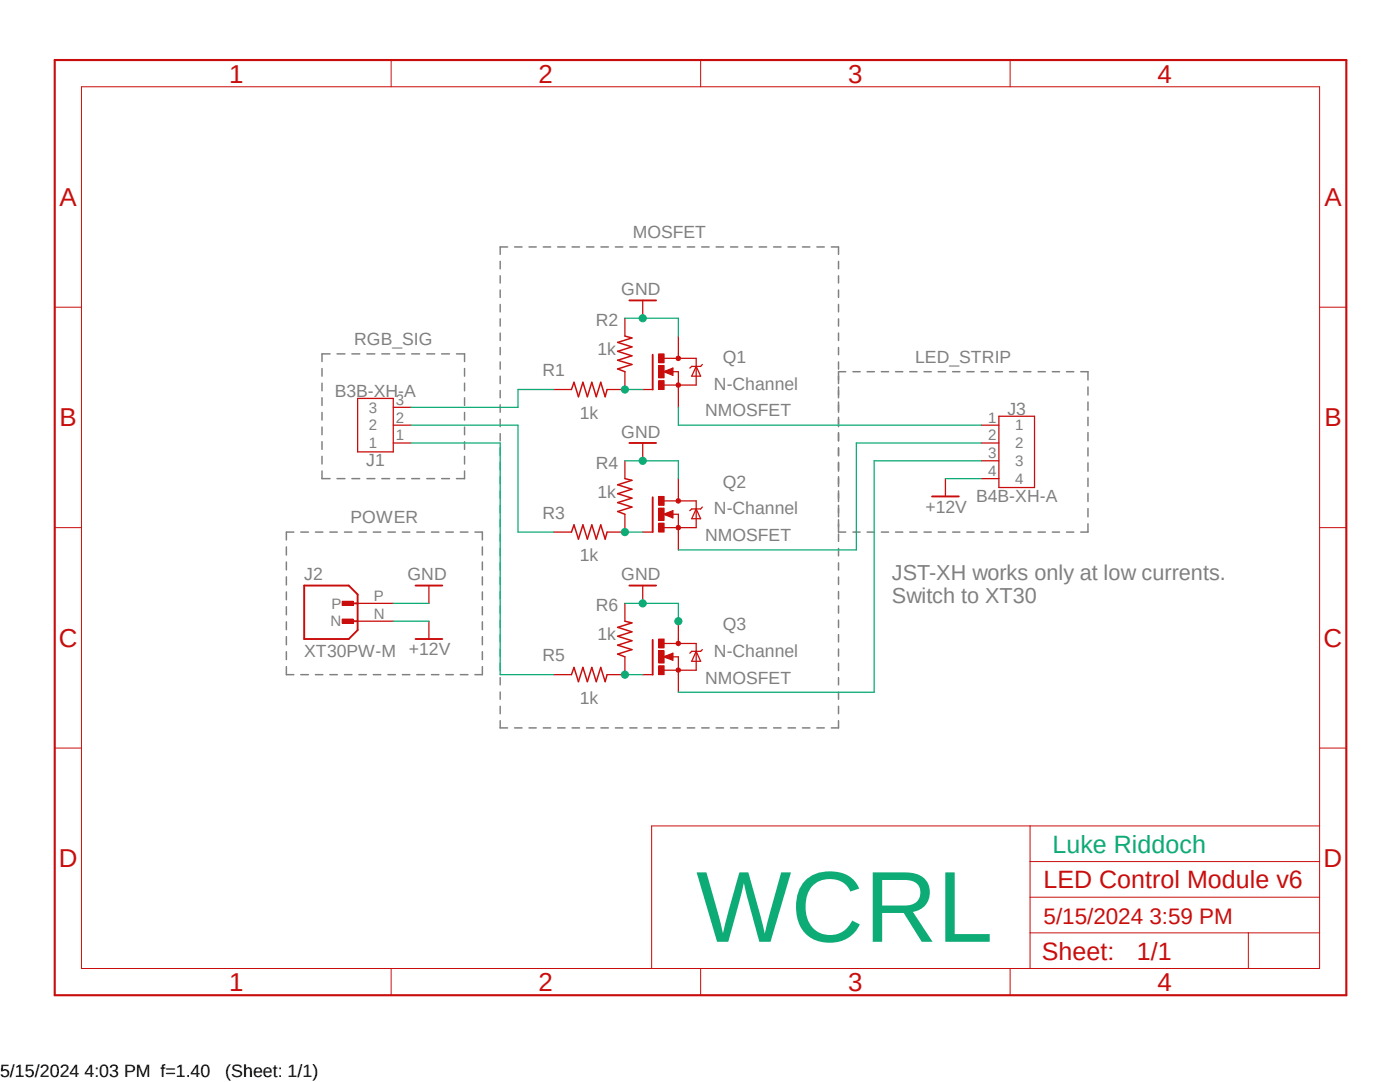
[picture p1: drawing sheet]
<svg xmlns="http://www.w3.org/2000/svg" width="279mm" height="216mm" viewBox="0 0 279 216" stroke-linecap="round" stroke-linejoin="round" font-family="sans-serif">
<path d="M10.2 11.5l259 187.8M269.2 11.5l-259 187.8" fill="none" stroke="#fff" stroke-width=".2"/>
<g fill="none" stroke="#808080" stroke-width=".3">
<path d="M99.8 52.2v1.4M99.8 55v1.5M99.8 57.9v1.5M101.3 49.3h-1.5v1.5M102.7 49.3h1.5M105.6 49.3h1.4M108.4 49.3h1.5M111.3 49.3h1.5M114.2 49.3h1.5M117.1 49.3h1.4M119.9 49.3h1.5M122.8 49.3h1.5"/>
<path d="M125.7 49.3h1.4M128.5 49.3h1.5M131.4 49.3h1.5M134.3 49.3h1.5M137.2 49.3h1.4M140 49.3h1.5M142.9 49.3h1.5M145.8 49.3h1.4M148.6 49.3h1.5M151.5 49.3h1.5M154.4 49.3h1.5M157.3 49.3h1.4"/>
<path d="M160.1 49.3h1.5M163 49.3h1.5M165.9 49.3h1.4v1.5M167.3 52.2v1.4M167.3 55v1.5M167.3 57.9v1.5M64.3 73.5v1.6M64.3 76.5v1.5M64.3 79.4v1.5M65.9 70.6h-1.6v1.5M67.3 70.6h1.5M70.2 70.6h1.6"/>
<path d="M73.2 70.6h1.6M76.2 70.6h1.6M79.2 70.6h1.6M82.2 70.6h1.5M85.2 70.6h1.5M88.1 70.6h1.6M91.1 70.6h1.6v1.5M92.7 73.5v1.6M92.7 76.5v1.5M92.7 79.4v1.5M99.8 60.7v1.5M99.8 63.6v1.5"/>
<path d="M99.8 66.5v1.4M99.8 69.3v1.5M99.8 72.2v1.5M99.8 75.1v1.4M99.8 77.9v1.5M167.3 60.7v1.5M167.3 63.6v1.5M167.3 66.5v1.4M167.3 69.3v1.5M167.3 72.2v1.5M167.3 77.2v2.2M168.8 74.2h-1.5v2.3"/>
<path d="M170.2 74.2h1.5M173.1 74.2h1.4M175.9 74.2h1.4M178.7 74.2h1.5M181.6 74.2h1.4M184.4 74.2h1.4M187.2 74.2h1.5M190.1 74.2h1.5M193 74.2h1.4M195.8 74.2h1.4M198.6 74.2h1.5M201.5 74.2h1.4"/>
<path d="M204.3 74.2h1.4M207.2 74.2h1.4M210 74.2h1.5M212.9 74.2h1.4M215.7 74.2h1.4v1.6M217.1 77.2v1.6M64.3 82.3v1.5M64.3 85.2v1.5M64.3 88.1v1.6M64.3 91.1v1.5M64.3 94v1.5h1.6M67.3 95.5h1.5"/>
<path d="M70.2 95.5h1.6M73.2 95.5h1.6M76.2 95.5h1.6M79.2 95.5h1.6M82.2 95.5h1.5M85.2 95.5h1.5M88.1 95.5h1.6M92.7 82.3v1.5M92.7 85.2v1.5M92.7 88.1v1.6M92.7 91.1v1.5M92.7 94v1.5h-1.6"/>
<path d="M99.8 80.8v1.5M99.8 83.7v1.4M99.8 86.5v1.5M99.8 89.4v1.4M99.8 92.2v1.5M99.8 95.1v1.5M99.8 98v1.4M167.3 80.2v2.1M167.3 83.3v1.8M167.3 86.3v1.7M167.3 89.4v1.6M167.3 92.2v1.8"/>
<path d="M167.3 95.1v2M167.3 98v2.1M217.1 80.2v1.7M217.1 83.3v1.6M217.1 86.3v1.7M217.1 89.4v1.6M217.1 92.4v1.6M217.1 95.4v1.7M217.1 98.5v1.6M57.1 109.1v1.6M57.1 112.1v1.6M57.1 115.1v1.6"/>
<path d="M57.1 118.1v1.6M58.6 106.2h-1.5v1.5M60 106.2h1.6M62.9 106.2h1.5M65.8 106.2h1.5M68.7 106.2h1.5M71.6 106.2h1.5M74.5 106.2h1.5M77.4 106.2h1.5M80.3 106.2h1.5M83.2 106.2h1.5M86.1 106.2h1.5"/>
<path d="M89 106.2h1.5M91.9 106.2h1.5M94.8 106.2h1.5v1.5M96.3 109.1v1.6M96.3 112.1v1.6M96.3 115.1v1.6M96.3 118.1v1.6M99.8 100.8v1.5M99.8 103.7v1.5M99.8 106.6v1.4M99.8 109.4v1.5M99.8 112.3v1.4"/>
<path d="M99.8 115.1v1.5M99.8 118v1.5M167.3 100.8v2.3M167.3 103.7v2.5h1.5M167.3 106.6v1.4M167.3 109.4v1.5M167.3 112.3v1.4M167.3 115.1v1.5M167.3 118v1.5M170.2 106.2h1.5M173.1 106.2h1.4M175.9 106.2h1.4"/>
<path d="M178.7 106.2h1.5M181.6 106.2h1.4M184.4 106.2h1.4M187.2 106.2h1.5M190.1 106.2h1.5M193 106.2h1.4M195.8 106.2h1.4M198.6 106.2h1.5M201.5 106.2h1.4M204.3 106.2h1.4M207.2 106.2h1.4M210 106.2h1.5"/>
<path d="M212.9 106.2h1.4M217.1 104.5v1.7h-1.4M217.1 101.5v1.6M57.1 121.1v1.6M57.1 124.1v1.5M57.1 127v1.7M57.1 130v1.6M57.1 133v1.6h1.5M60 134.6h1.6M62.9 134.6h1.5M65.8 134.6h1.5M68.7 134.6h1.5"/>
<path d="M71.6 134.6h1.5M74.5 134.6h1.5M77.4 134.6h1.5M80.3 134.6h1.5M83.2 134.6h1.5M86.1 134.6h1.5M89 134.6h1.5M91.9 134.6h1.5M96.3 121.1v1.6M96.3 124.1v1.5M96.3 127v1.7M96.3 130v1.6"/>
<path d="M96.3 133v1.6h-1.5M99.8 120.9v1.4M99.8 123.7v1.5M99.8 126.6v1.5M99.8 129.5v1.4M99.8 132.3v1.5M99.8 135.2v1.5M99.8 138.1v1.4M167.3 120.9v1.4M167.3 123.7v1.5M167.3 126.6v1.5M167.3 129.5v1.4"/>
<path d="M167.3 132.3v1.5M167.3 135.2v1.5M167.3 138.1v1.4M99.8 140.9v1.5M99.8 143.8v1.4h1.5M102.7 145.2h1.5M105.6 145.2h1.4M108.4 145.2h1.5M111.3 145.2h1.5M114.2 145.2h1.5M117.1 145.2h1.4M119.9 145.2h1.5"/>
<path d="M122.8 145.2h1.5M125.7 145.2h1.4M128.5 145.2h1.5M131.4 145.2h1.5M134.3 145.2h1.5M137.2 145.2h1.4M140 145.2h1.5M142.9 145.2h1.5M145.8 145.2h1.4M148.6 145.2h1.5M151.5 145.2h1.5M154.4 145.2h1.5"/>
<path d="M157.3 145.2h1.4M160.1 145.2h1.5M163 145.2h1.5M167.3 140.9v1.5M167.3 143.8v1.4h-1.4"/>
</g>
<path d="M130.3 70.8v6.9" fill="none" stroke="#c90d0c" stroke-width=".38"/>
<path d="M128.3 77.7h2M132.5 74.2l1.8-.8v1.5zM132.5 71.5h6.4v5.3h-6.4M134.1 74.2h1.3v3.5M135.4 70.6v.9M138.9 73.1l.9 2h-1.8zM140.2 72.7l-.4 .4h-1.8l-.3 .3" fill="none" stroke="#c90d0c" stroke-width=".25"/>
<path d="M134.1 73.8l-1.2 .4 1.2 .3v-.3h-.3" fill="none" stroke="#c90d0c" stroke-width=".47"/>
<path d="M135 76.5l.4-.1 .3 .1 .1 .3-.1 .4-.3 .1-.4-.1-.1-.4z" fill-rule="evenodd" fill="#c90d0c"/>
<path d="M135 76.5l.4-.1 .3 .1 .1 .3-.1 .4-.3 .1-.4-.1-.1-.4z" fill="none" stroke="#c90d0c" stroke-width=".2"/>
<path d="M135 71.2l.4-.2 .3 .2 .1 .3-.1 .3-.3 .2-.4-.2-.1-.3z" fill-rule="evenodd" fill="#c90d0c"/>
<path d="M135 71.2l.4-.2 .3 .2 .1 .3-.1 .3-.3 .2-.4-.2-.1-.3z" fill="none" stroke="#c90d0c" stroke-width=".2"/>
<path d="M131.4 75.9h1.1v1.8h-1.1z" fill-rule="evenodd" fill="#c90d0c"/>
<path d="M131.4 75.9h1.1v1.8h-1.1z" fill="none" stroke="#c90d0c" stroke-width=".2"/>
<path d="M131.4 70.6h1.1v1.8h-1.1z" fill-rule="evenodd" fill="#c90d0c"/>
<path d="M131.4 70.6h1.1v1.8h-1.1z" fill="none" stroke="#c90d0c" stroke-width=".2"/>
<path d="M131.4 72.9h1.1v2.5h-1.1z" fill-rule="evenodd" fill="#c90d0c"/>
<path d="M131.4 72.9h1.1v2.5h-1.1z" fill="none" stroke="#c90d0c" stroke-width=".2"/>
<path d="M71.4 79.5h7.1v10.7h-7.1zM110.5 77.7h3.5M124.7 74.2v3.5h-3.5M124.7 63.5v3.6M135.4 67.1v3.5M135.4 77.7v3.6M78.5 88.4h3.5M78.5 84.8h3.5M78.5 81.3h3.5" fill="none" stroke="#c90d0c" stroke-width=".25"/>
<path d="M114 77.7l.6-1.4 .8 2.9 .9-2.9 .9 2.9 .9-2.9 .9 2.9 .9-2.9 .9 2.9 .4-1.5M124.7 67.1l1.4 .3-2.8 .9 2.8 .9-2.8 .9 2.8 .9-2.8 .9 2.8 .8-2.8 .9 1.4 .6" fill="none" stroke="#c90d0c" stroke-width=".3"/>
<path d="M60.7 116.8h8.9l1.8 1.8v7.1l-1.8 1.8h-8.9zM68.7 120.4h2.7" fill="none" stroke="#c90d0c" stroke-width=".38"/>
<path d="M68.3 120h2.2v.8h-2.2z" fill-rule="evenodd" fill="#c90d0c"/>
<path d="M68.3 120h2.2v.8h-2.2z" fill="none" stroke="#c90d0c" stroke-width=".2"/>
<path d="M68.7 124h2.7" fill="none" stroke="#c90d0c" stroke-width=".38"/>
<path d="M68.3 123.5h2.2v.9h-2.2z" fill-rule="evenodd" fill="#c90d0c"/>
<path d="M68.3 123.5h2.2v.9h-2.2z" fill="none" stroke="#c90d0c" stroke-width=".2"/>
<g fill="none" stroke="#c90d0c" stroke-width=".25">
<path d="M132.5 99.9h6.4v5.4h-6.4M135.4 99.1v.8M195.8 84.8h3.5M195.8 88.4h3.5M195.8 91.9h3.5M195.8 95.5h3.5M199.3 83.1h7.2v14.2h-7.2zM128.3 106.2h2M132.5 102.6l1.8-.7v1.4zM134.1 102.6h1.3v3.6M138.9 101.6l.9 1.9h-1.8zM140.2 101.2l-.4 .4h-1.8l-.3 .3"/>
<path d="M71.4 120.4h7.1M71.4 124h7.1"/>
</g>
<path d="M130.3 99.2v7" fill="none" stroke="#c90d0c" stroke-width=".38"/>
<path d="M134.1 102.2l-1.2 .4 1.2 .4v-.4h-.3" fill="none" stroke="#c90d0c" stroke-width=".47"/>
<path d="M135 104.9l.4-.1 .3 .1 .1 .4-.1 .3-.3 .1-.4-.1-.1-.3z" fill-rule="evenodd" fill="#c90d0c"/>
<path d="M135 104.9l.4-.1 .3 .1 .1 .4-.1 .3-.3 .1-.4-.1-.1-.3z" fill="none" stroke="#c90d0c" stroke-width=".2"/>
<path d="M135 99.6l.4-.1 .3 .1 .1 .3-.1 .4-.3 .1-.4-.1-.1-.4z" fill-rule="evenodd" fill="#c90d0c"/>
<path d="M135 99.6l.4-.1 .3 .1 .1 .3-.1 .4-.3 .1-.4-.1-.1-.4z" fill="none" stroke="#c90d0c" stroke-width=".2"/>
<path d="M131.4 104.4h1.1v1.8h-1.1z" fill-rule="evenodd" fill="#c90d0c"/>
<path d="M131.4 104.4h1.1v1.8h-1.1z" fill="none" stroke="#c90d0c" stroke-width=".2"/>
<path d="M131.4 99.1h1.1v1.7h-1.1z" fill-rule="evenodd" fill="#c90d0c"/>
<path d="M131.4 99.1h1.1v1.7h-1.1z" fill="none" stroke="#c90d0c" stroke-width=".2"/>
<path d="M131.4 101.4h1.1v2.4h-1.1z" fill-rule="evenodd" fill="#c90d0c"/>
<path d="M131.4 101.4h1.1v2.4h-1.1z" fill="none" stroke="#c90d0c" stroke-width=".2"/>
<path d="M124.7 91.9v3.6M135.4 95.5v3.6M110.5 106.2h3.5M124.7 102.6v3.6h-3.5M135.4 106.2v3.5M128.3 134.6h2M132.5 131.1l1.8-.8v1.4zM132.5 128.4h6.4v5.3h-6.4M134.1 131.1h1.3v3.5M135.4 127.5v.9M138.9 130l.9 2h-1.8zM140.2 129.6l-.4 .4h-1.8l-.3 .3" fill="none" stroke="#c90d0c" stroke-width=".25"/>
<path d="M124.7 95.5l1.4 .3-2.8 .9 2.8 .9-2.8 .9 2.8 .9-2.8 .9 2.8 .9-2.8 .9 1.4 .5M114 106.2l.6-1.5 .8 2.9 .9-2.9 .9 2.9 .9-2.9 .9 2.9 .9-2.9 .9 2.9 .4-1.4" fill="none" stroke="#c90d0c" stroke-width=".3"/>
<path d="M130.3 127.7v6.9" fill="none" stroke="#c90d0c" stroke-width=".38"/>
<path d="M134.1 130.7l-1.2 .4 1.2 .3v-.3h-.3" fill="none" stroke="#c90d0c" stroke-width=".47"/>
<path d="M135 133.4l.4-.1 .3 .1 .1 .3-.1 .3-.3 .2-.4-.2-.1-.3z" fill-rule="evenodd" fill="#c90d0c"/>
<path d="M135 133.4l.4-.1 .3 .1 .1 .3-.1 .3-.3 .2-.4-.2-.1-.3z" fill="none" stroke="#c90d0c" stroke-width=".2"/>
<path d="M135 128.1l.4-.2 .3 .2 .1 .3-.1 .3-.3 .2-.4-.2-.1-.3z" fill-rule="evenodd" fill="#c90d0c"/>
<path d="M135 128.1l.4-.2 .3 .2 .1 .3-.1 .3-.3 .2-.4-.2-.1-.3z" fill="none" stroke="#c90d0c" stroke-width=".2"/>
<path d="M131.4 132.8h1.1v1.8h-1.1z" fill-rule="evenodd" fill="#c90d0c"/>
<path d="M131.4 132.8h1.1v1.8h-1.1z" fill="none" stroke="#c90d0c" stroke-width=".2"/>
<path d="M131.4 127.5h1.1v1.8h-1.1z" fill-rule="evenodd" fill="#c90d0c"/>
<path d="M131.4 127.5h1.1v1.8h-1.1z" fill="none" stroke="#c90d0c" stroke-width=".2"/>
<path d="M131.4 129.8h1.1v2.5h-1.1z" fill-rule="evenodd" fill="#c90d0c"/>
<g fill="none" stroke="#c90d0c" stroke-width=".2">
<path d="M16.3 17.3h247.1v176h-247.1zM78.1 12v5.3M139.8 12v5.3M201.6 12v5.3M10.9 61.3h5.4M263.4 61.3h5.3M10.9 105.3h5.4M263.4 105.3h5.3M131.4 129.8h1.1v2.5h-1.1zM10.9 149.3h5.4M263.4 149.3h5.3M205.6 164.8v28.5"/>
<path d="M205.6 179h57.8M205.6 171.9h57.8M263.4 164.8h-133.4v28.5M78.1 193.3v5.3M139.8 193.3v5.3M201.6 193.3v5.3M205.6 186.1h57.8M249.1 186.1v7.2"/>
</g>
<path d="M128.3 59.9v3.6M128.3 88.4v3.5M188.7 95.5v3.6M85.6 116.8v3.6M128.3 116.8v3.6M85.6 124v3.5M110.5 134.6h3.5M124.7 131.1v3.5h-3.5M124.7 120.4v3.6M135.4 124v3.5M135.4 134.6v3.5" fill="none" stroke="#c90d0c" stroke-width=".25"/>
<path d="M114 134.6l.6-1.4 .8 2.8 .9-2.8 .9 2.8 .9-2.8 .9 2.8 .9-2.8 .9 2.8 .4-1.4M124.7 124l1.4 .3-2.8 .9 2.8 .9-2.8 .9 2.8 .8-2.8 .9 2.8 .9-2.8 .9 1.4 .6" fill="none" stroke="#c90d0c" stroke-width=".3"/>
<path d="M125.6 59.9h5.3M125.6 88.4h5.3M186 99.1h5.3M82.9 116.8h5.4M125.6 116.8h5.3M82.9 127.5h5.4" fill="none" stroke="#c90d0c" stroke-width=".38"/>
<path d="M10.9 12h257.8v186.6h-257.8z" fill="none" stroke="#c90d0c" stroke-width=".42"/>
<path d="M124.7 77.7h3.6" fill="none" stroke="#0dab76" stroke-width=".25"/>
<circle cx="124.7" cy="77.7" r=".72" fill="#0dab76"/>
<circle cx="124.7" cy="77.7" r=".72" fill="none" stroke="#0dab76" stroke-width=".2"/>
<path d="M124.7 106.2h3.6" fill="none" stroke="#0dab76" stroke-width=".25"/>
<circle cx="124.7" cy="106.2" r=".72" fill="#0dab76"/>
<circle cx="124.7" cy="106.2" r=".72" fill="none" stroke="#0dab76" stroke-width=".2"/>
<path d="M124.7 134.6h3.6" fill="none" stroke="#0dab76" stroke-width=".25"/>
<circle cx="124.7" cy="134.6" r=".72" fill="#0dab76"/>
<circle cx="124.7" cy="134.6" r=".72" fill="none" stroke="#0dab76" stroke-width=".2"/>
<path d="M110.5 77.7h-7.1v3.6h-21.4M82 84.8h21.4v21.4h7.1M82 88.4h17.8v46.2h10.7M124.7 91.9h10.7v3.6M78.5 120.4h7.1" fill="none" stroke="#0dab76" stroke-width=".25"/>
<circle cx="128.3" cy="91.9" r=".72" fill="#0dab76"/>
<circle cx="128.3" cy="91.9" r=".72" fill="none" stroke="#0dab76" stroke-width=".2"/>
<path d="M124.7 63.5h10.7v3.6" fill="none" stroke="#0dab76" stroke-width=".25"/>
<circle cx="128.3" cy="63.5" r=".72" fill="#0dab76"/>
<circle cx="128.3" cy="63.5" r=".72" fill="none" stroke="#0dab76" stroke-width=".2"/>
<path d="M124.7 120.4h10.7v3.6" fill="none" stroke="#0dab76" stroke-width=".25"/>
<circle cx="135.4" cy="124" r=".72" fill="#0dab76"/>
<circle cx="135.4" cy="124" r=".72" fill="none" stroke="#0dab76" stroke-width=".2"/>
<circle cx="128.3" cy="120.4" r=".72" fill="#0dab76"/>
<circle cx="128.3" cy="120.4" r=".72" fill="none" stroke="#0dab76" stroke-width=".2"/>
<path d="M135.4 81.3v3.5h60.4M188.7 95.5h7.1M195.8 91.9h-21.3v46.2h-39.1M195.8 88.4h-24.9v21.3h-35.5M78.5 124h7.1" fill="none" stroke="#0dab76" stroke-width=".25"/>
<text font-size="20.1" fill="#0dab76" x="138.9" y="187.9">WCRL</text>
<g font-size="5.2" fill="#c90d0c">
<text x="45.7" y="16.5">1</text>
<text x="107.5" y="16.5">2</text>
<text x="169.2" y="16.5">3</text>
<text x="231" y="16.5">4</text>
<text x="11.9" y="41.1">A</text>
<text x="264.3" y="41.1">A</text>
<text x="11.9" y="85.1">B</text>
<text x="264.3" y="85.1">B</text>
<text x="11.7" y="129.1">C</text>
<text x="264.2" y="129.1">C</text>
<text x="11.7" y="173.1">D</text>
<text x="264.2" y="173.1">D</text>
<text x="45.7" y="197.7">1</text>
<text x="107.5" y="197.7">2</text>
<text x="169.2" y="197.7">3</text>
<text x="231" y="197.7">4</text>
</g>
<text font-size="5" fill="#0dab76" x="210" y="170.1">Luke Riddoch</text>
<g font-size="5" fill="#c90d0c">
<text x="208.2" y="177.2">LED Control Module v6</text>
<text x="207.9" y="191.6">Sheet:</text>
<text x="226.9" y="191.5">1/1</text>
</g>
<text font-size="4.5" fill="#c90d0c" x="208.2" y="184.4">5/15/2024 3:59 PM</text>
<g font-size="4.3" fill="#808080">
<text x="178" y="115.8">JST-XH works only at low currents.</text>
<text x="178" y="120.4">Switch to XT30</text>
</g>
<g font-size="3.6">
<text x="0" y="214.9">5/15/2024 4:03 PM f=1.40</text>
<text x="44.9" y="214.9">(Sheet: 1/1)</text>
</g>
<g font-size="3.5" fill="#808080">
<text x="126.3" y="47.5">MOSFET</text>
<text x="124" y="58.9">GND</text>
<text x="118.9" y="65.1">R2</text>
<text x="70.7" y="68.8">RGB_SIG</text>
<text x="119.3" y="70.8">1k</text>
<text x="108.2" y="75.1">R1</text>
<text x="142.5" y="77.7">N-Channel</text>
<text x="144.3" y="72.4">Q1</text>
<text x="182.7" y="72.4">LED_STRIP</text>
<text x="66.8" y="79.2">B3B-XH-A</text>
<text x="115.7" y="83.6">1k</text>
<text x="140.7" y="83.1">NMOSFET</text>
<text x="201" y="82.7">J3</text>
<text x="124" y="87.3">GND</text>
<text x="73.1" y="93">J1</text>
<text x="118.9" y="93.6">R4</text>
<text x="119.3" y="99.3">1k</text>
<text x="144.3" y="97.3">Q2</text>
<text x="194.8" y="100.1">B4B-XH-A</text>
<text x="70" y="104.4">POWER</text>
<text x="108.2" y="103.5">R3</text>
<text x="140.7" y="107.9">NMOSFET</text>
<text x="142.5" y="102.6">N-Channel</text>
<text x="184.7" y="102.3">+12V</text>
<text x="115.7" y="112">1k</text>
<text x="60.7" y="115.8">J2</text>
<text x="81.3" y="115.8">GND</text>
<text x="124" y="115.8">GND</text>
<text x="118.9" y="122">R6</text>
<text x="144.3" y="125.7">Q3</text>
<text x="60.7" y="131.1">XT30PW-M</text>
<text x="81.6" y="130.7">+12V</text>
<text x="108.2" y="132">R5</text>
<text x="119.3" y="127.7">1k</text>
<text x="142.5" y="131.1">N-Channel</text>
<text x="140.7" y="136.4">NMOSFET</text>
<text x="115.7" y="140.5">1k</text>
</g>
<g font-size="3" fill="#808080">
<text x="73.6" y="82.3">3</text>
<text x="79" y="80.8">3</text>
<text x="73.6" y="89.5">1</text>
<text x="73.6" y="85.9">2</text>
<text x="79" y="87.9">1</text>
<text x="79" y="84.3">2</text>
<text x="197.2" y="84.3">1</text>
<text x="197.2" y="87.9">2</text>
<text x="202.6" y="85.9">1</text>
<text x="202.6" y="89.5">2</text>
<text x="197.2" y="91.4">3</text>
<text x="197.2" y="95">4</text>
<text x="202.6" y="93">3</text>
<text x="202.6" y="96.6">4</text>
<text x="74.6" y="119.9">P</text>
<text x="66" y="125">N</text>
<text x="66.1" y="121.5">P</text>
<text x="74.6" y="123.4">N</text>
</g>
</svg>
